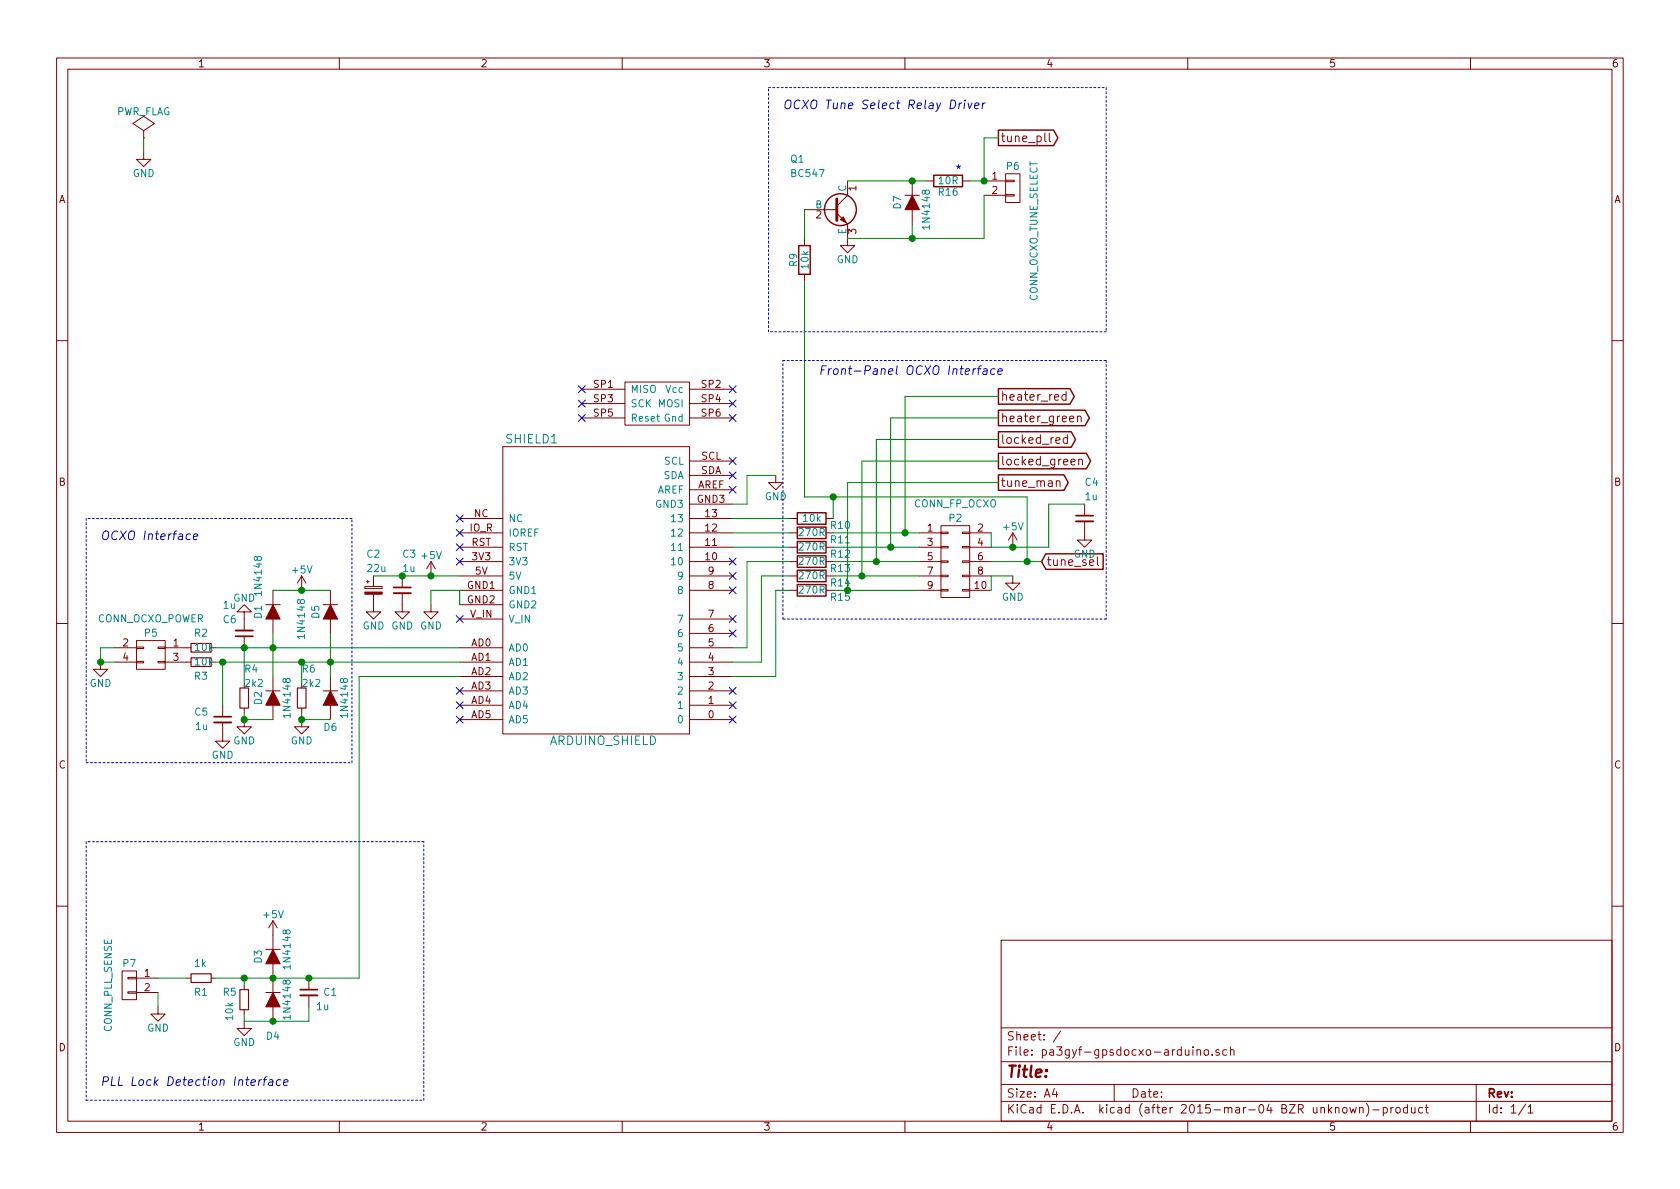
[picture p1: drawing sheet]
<svg xmlns="http://www.w3.org/2000/svg" width="297mm" height="210mm" viewBox="0 0 297 210" stroke-linecap="round" stroke-linejoin="round" font-family="sans-serif">
<g fill="none" stroke="#840000" stroke-width=".18">
<path d="M10 10.3h277v189.9h-277zM12 12.2h273v186.1h-273zM60 10.3v1.9M110 10.3v1.9M160 10.3v1.9M210 10.3v1.9M260 10.3v1.9M25.4 24.4h.1M25.4 23.1l1.9-1.3-1.9-1.2-1.9 1.2 1.9 1.3v1.3M25.4 26.9v1.3h1.3l-1.3 1.3-1.3-1.3h1.3M142.2 37.1h5.8M148 37.7l1.9 1.9v3.8h1.2l-1.2 1.3-1.3-1.3h1.3"/>
<path d="M149.9 32v2.5l-1.9 1.9M160 34.5h2.6M161.3 32v2.5M161.3 37.1v2.5M163.8 32h1.3M170.2 32h1.2M174 32h3.8M174 34.5h3.8M177.8 34.4h1.5v.3h-1.5zM177.8 31.9h1.5v.2h-1.5zM177.8 30.7h2.5v5.1h-2.5zM185.5 23.5v1.4l.3 .2"/>
<path d="M142.2 42.2v1.2M142.2 48.5v1.3M10 60.2h2M88.9 79h33v50.8h-33zM102.9 68.8h7.6M102.9 71.4h7.6M102.9 73.9h7.6M110.5 67.6h11.4v7.6h-11.4zM121.9 68.8h7.6M121.9 71.4h7.6M121.9 73.9h7.6M188.5 69.8a.48 .48 0 0 0-.7 .1v.7a.48 .48 0 0 0 .7 .1"/>
<path d="M188.5 69.3v1.5M188.7 77.5a.48 .48 0 0 0-.6 0v.8a.48 .48 0 0 0 .6 0M188.7 76.9v1.5M190.5 73.7h.1a.36 .36 0 0 1 .6 .1v.8M190.5 73.6v1M285 60.2h2M76.2 99.3l-.8 1.3M76.2 99.3v2.5M76.2 99.3l.8 1.3M81.3 99.3h7.6M81.3 96.8h7.6M81.3 94.2h7.6"/>
<path d="M81.3 91.7h7.6M121.9 99.3h7.6M121.9 96.8h7.6M121.9 94.2h7.6M121.9 91.7h7.6M121.9 84.1h7.6M121.9 81.5h7.6M121.9 89.1h7.6M121.9 86.6h7.6M137.2 84.1v1.2h1.2l-1.2 1.3-1.3-1.3h1.3M139.7 99.3h1.3M139.7 96.8h1.3"/>
<path d="M139.7 94.2h1.3M139.7 91.7h1.3M146 99.3h1.3M146 96.8h1.3M146 94.2h1.3M146 91.7h1.3M162.6 99.3h3.8M162.6 96.8h3.8M162.6 94.2h3.8M166.4 99.2h1.2v.2h-1.2zM166.4 96.6h1.2v.3h-1.2zM166.4 94.1h1.2v.3h-1.2z"/>
<path d="M166.4 93h5v12.7h-5zM170.2 99.2h1.2v.2h-1.2zM170.2 96.6h1.2v.3h-1.2zM170.2 94.1h1.2v.3h-1.2zM171.4 99.3h3.9M171.4 96.8h3.9M171.4 94.2h3.9M179.1 94.2l-.8 1.3M179.1 94.2v2.6M179.1 94.2l.7 1.3M186.8 85.2v-.1a.36 .36 0 0 1 .6 .1v.8M190.7 81.4l.1-.1a.36 .36 0 0 1 .6 .1v.8"/>
<path d="M190.7 81.2v1M191.8 92.2v3.3h1.2l-1.2 1.3-1.3-1.3h1.3M191.8 89.1v2M194 98.5v1.3l.3 .2M10 110.3h2M17.8 117.1v1.3h1.2l-1.2 1.2-1.3-1.2h1.3M20.3 117.1h3.8M20.3 114.5h3.8M24.1 113.3h5.1v5.1h-5.1zM24.1 117h1.3v.2h-1.3zM24.1 114.4h1.3v.3h-1.3zM27.9 117h1.3v.2h-1.3z"/>
<path d="M27.9 114.4h1.3v.3h-1.3zM29.2 117.1h4.6M29.2 114.5h4.6M37.3 117.1h.8M37.3 114.5h.8M43.2 108.2h-1.3l1.3-1.3 1.2 1.3h-1.2v3.3M43.2 112.6v1.9M47 106.9h2.5M48.3 104.4v2.5M48.3 109.5v2.5M48.3 119.6v2.6M53.3 101.8v2.6"/>
<path d="M53.3 101.8l-.7 1.3M53.3 101.8l.8 1.3M57.1 106.9h2.6M58.4 104.4v2.5M58.4 109.5v2.5M58.4 119.6v2.6M64.5 103.7h3.1v.4h-3.1zM64.8 102.9h.5M65 102.6v.5M66 105.1v3.1h1.3l-1.3 1.3-1.2-1.3h1.2M66 101.8v1.9M71.1 104.9v3.3h1.3l-1.3 1.3-1.3-1.3h1.3"/>
<path d="M71.1 101.8v2M76.2 106.9v1.3h1.3l-1.3 1.3-1.3-1.3h1.3M81.3 119.6h7.6M81.3 117.1h7.6M81.3 114.5h7.6M81.3 109.5h7.6M81.3 104.4h7.6M81.3 101.8h7.6M81.3 106.9h7.6M121.9 119.6h7.6M121.9 117.1h7.6M121.9 114.5h7.6"/>
<path d="M121.9 112h7.6M121.9 109.5h7.6M121.9 104.4h7.6M121.9 101.8h7.6M139.7 104.4h1.3M139.7 101.8h1.3M146 104.4h1.3M146 101.8h1.3M162.6 104.4h3.8M162.6 101.8h3.8M166.4 104.3h1.2v.2h-1.2zM166.4 101.7h1.2v.3h-1.2z"/>
<path d="M170.2 104.3h1.2v.2h-1.2zM170.2 101.7h1.2v.3h-1.2zM171.4 104.4h3.9M171.4 101.8h3.9M179.1 101.8v1.3h1.2l-1.2 1.3-1.3-1.3h1.3M285 110.3h2M39.4 127.8v3.3h-1.3l1.3 1.2 1.2-1.2h-1.2M39.4 124.7v1.9M43.2 127.2v1.3h1.2l-1.2 1.3-1.3-1.3h1.3M43.2 125.2v.8M47 122.2h2.5M48.3 124.7v2.5"/>
<path d="M53.3 127.2v1.3h1.3l-1.3 1.3-1.2-1.3h1.2M53.3 125.2v.8M57.1 122.2h2.6M58.4 124.7v2.5M81.3 127.2h7.6M81.3 124.7h7.6M81.3 122.2h7.6M121.9 127.2h7.6M121.9 124.7h7.6M121.9 122.2h7.6M10 160.2h2M21.6 171.7h2.5v5.1h-2.5z"/>
<path d="M22.6 175.4h1.5v.2h-1.5zM22.6 172.8h1.5v.3h-1.5zM24.1 173h3.8M24.1 175.5h3.8M27.9 178v1.3h1.3l-1.3 1.3-1.2-1.3h1.2M33 173h.8M37.3 173h.8M43.2 174.2v.8M43.2 178.6v.7M47 175.5h2.5M47 167.9h2.5M48.3 162.8v5.1"/>
<path d="M48.3 170.4v5.1M48.3 178v2.6M48.3 162.8l-.8 1.3M48.3 162.8l.7 1.3M54.6 173v1.9M54.6 176v2M177 166.3h108v32h-108zM285 160.2h2M43.2 180.6v1.3h1.2l-1.2 1.2-1.3-1.2h1.3M60 198.3v1.9M110 198.3v1.9M160 198.3v1.9"/>
<path d="M177 194.8h108M177 191.8h108M177 187.8h108M177 181.8h108M186.4 192.5l-.3 1h.9M186.8 193v1M187.5 182.3l-1.3 2M197 191.8v3M210 198.3v1.9M210.9 185.1v.2M210.9 185.6v1M211.6 185.7l.2-.1 .4 .1 .1 .9"/>
<path d="M211.6 185.6v1M213 185.7l.2-.1 .4 .1 .1 .6-.1 .2-.4 .1-.2-.1zM214.3 186.5v.1M215.5 185.7a.37 .37 0 0 0-.5 .1v.2l.5 .2 .1 .1-.2 .3-.4-.1M216.9 185.7l-.4-.1-.3 .3 .1 .6 .2 .1 .4-.1M217.6 185.7l.2-.1 .3 .1 .1 .9M217.6 185.1v1.5M237.5 196l.2-.2 .4 .2 .1 .5-.2 .2-.3 .1-.2-.1zM238.7 195.8l.3 1 .2-.7 .3 .7 .3-1M240.4 196l.2-.2 .4 .1v.9M240.4 195.8v1M241.6 195.1a1.71 1.71 0 0 1 0 2.3"/>
<path d="M242.7 196.3h1.2M244.6 195.9l.4-.1 .3 .3-.1 .6h-.6M244.6 195.8v1.5M245.9 195.8v1M246.4 195.8l-.5 .3M246.9 196l.2-.2 .4 .2 .1 .5-.2 .2-.3 .1-.2-.1zM248.8 195.9l-.4-.1-.3 .3 .1 .6 .2 .1 .4-.1M248.8 195.3v1.5M249.6 195.8v.9l.4 .1 .2-.1M250.2 195.8v1M251.5 195.9l-.4-.1-.3 .3 .1 .6 .2 .1 .4-.1M252 195.8h.6"/>
<path d="M252.2 195.3v1.3l.4 .2M260 198.3v1.9M261 191.8v6.5M269.7 195.2l-1.2 2M270.2 195.8l.4-.5v1.5M270.2 196.8h.8"/>
</g>
<g fill="none" stroke="#000084" stroke-width=".18">
<path d="M102.3 68.2l1.2 1.2M102.3 70.8l1.2 1.2M102.3 73.3l1.2 1.2M103.5 68.2l-1.2 1.2M103.5 70.8l-1.2 1.2M103.5 73.3l-1.2 1.2M128.9 68.2l1.2 1.2M128.9 70.8l1.2 1.2M128.9 73.3l1.2 1.2M130.1 68.2l-1.2 1.2M130.1 70.8l-1.2 1.2M130.1 73.3l-1.2 1.2"/>
<path d="M80.7 98.7l1.2 1.2M80.7 96.2l1.2 1.2M80.7 93.6l1.2 1.2M80.7 91.1l1.2 1.2M81.9 98.7l-1.2 1.2M81.9 96.2l-1.2 1.2M81.9 93.6l-1.2 1.2M81.9 91.1l-1.2 1.2M128.9 80.9l1.2 1.2M128.9 83.5l1.2 1.2M128.9 86l1.2 1.2M128.9 98.7l1.2 1.2"/>
<path d="M130.1 80.9l-1.2 1.2M130.1 83.5l-1.2 1.2M130.1 86l-1.2 1.2M130.1 98.7l-1.2 1.2M80.7 108.9l1.2 1.2M81.9 108.9l-1.2 1.2M128.9 111.4l1.2 1.2M128.9 108.9l1.2 1.2M128.9 103.8l1.2 1.2M128.9 101.2l1.2 1.3M130.1 111.4l-1.2 1.2M130.1 108.9l-1.2 1.2"/>
<path d="M130.1 103.8l-1.2 1.2M130.1 101.2l-1.2 1.3M80.7 121.6l1.2 1.2M80.7 124.1l1.2 1.2M80.7 126.6l1.2 1.3M81.9 121.6l-1.2 1.2M81.9 124.1l-1.2 1.2M81.9 126.6l-1.2 1.3M128.9 124.1l1.2 1.2M128.9 126.6l1.2 1.3M128.9 121.6l1.2 1.2M130.1 124.1l-1.2 1.2"/>
<path d="M130.1 126.6l-1.2 1.3M130.1 121.6l-1.2 1.2"/>
</g>
<path d="M33.8 113.8h3.5v1.5h-3.5zM33.8 116.3h3.5v1.6h-3.5zM42.4 121.7h1.5v3.5h-1.5zM52.6 121.7h1.5v3.5h-1.5zM33.8 172.2h3.5v1.5h-3.5zM42.4 175h1.5v3.6h-1.5z" fill="none" stroke="#840000" stroke-width=".2"/>
<g fill="#840000" stroke="#840000" stroke-width=".18">
<path d="M58.4 122.2l1.3 2.5h-2.6z"/>
<path d="M48.3 122.2l1.2 2.5h-2.5z"/>
<path d="M48.3 106.9l1.2 2.6h-2.5z"/>
<path d="M58.4 106.9l1.3 2.6h-2.6z"/>
<path d="M48.3 175.5l1.2 2.5h-2.5z"/>
<path d="M48.3 167.9l1.2 2.5h-2.5z"/>
<path d="M148.6 38.9l.5-.6 .5 1.1z"/>
<path d="M161.3 34.5l1.3 2.6h-2.6z"/>
<path d="M64.5 104.7h3.1v.4h-3.1z"/>
</g>
<g fill="none" stroke="#840000" stroke-width=".25">
<path d="M165.1 31h5.1v2h-5.1zM176.5 23h9.8l.7 1.4-.7 1.3h-9.8zM141.2 43.4h2.1v5.1h-2.1zM176.5 68.7h12.7l.7 1.4-.7 1.4h-12.7zM176.5 72.5h15.3l.8 1.4-.8 1.4h-15.3zM176.5 76.3h12.9l.8 1.4-.8 1.4h-12.9zM141 98.3h5v2h-5zM141 95.8h5v2h-5zM141 93.2h5v2h-5zM141 90.7h5v2h-5zM176.5 80.2h15.6l.7 1.3-.7 1.4h-15.6zM176.5 84h11.6l.8 1.3-.8 1.4h-11.6z"/>
<path d="M184.9 97.9h10.1v2.8h-10.1l-.8-1.4zM141 103.4h5v2h-5zM141 100.8h5v2.1h-5z"/>
<circle cx="148.6" cy="37.1" r="2.82"/>
</g>
<path d="M148 35.2v3.8" fill="none" stroke="#840000" stroke-width=".51"/>
<path d="M190.2 92.2h3.1M41.7 111.5h3M69.6 104.9h3M37.8 127.8h3.1M53.1 176h3" fill="none" stroke="#840000" stroke-width=".33"/>
<path d="M190.2 91.2h3.1M41.7 112.5h3M69.6 103.9h3M37.8 126.7h3.1M53.1 175h3" fill="none" stroke="#840000" stroke-width=".3"/>
<g fill="none" stroke="#0000c2" stroke-width=".18">
<path d="M170.1 18.2l-.3 .1-.2 .2M170.6 18.2l-.2 1M170.6 17.7v.2M171.2 18.2l.2 1 .5-1M172.3 18.7l.8-.1v-.3h-.6l-.2 .7 .2 .2 .4-.1M173.8 18.2l-.2 1M174.2 18.2l-.3 .1-.2 .2M172.5 65.2l-.2 .1-.2 .2M172.8 65.2h.6M173.5 64.7l-.4 .2-.2 1.3M173.9 65.3h.6l-.1 .9M174.5 65.6h-.5a.32 .32 0 0 0-.2 .5h.7"/>
<path d="M175.9 65.3a.5 .5 0 0 0-.7 .2l-.1 .4 .2 .2h.5M176.5 65.7l.7-.1v-.3h-.6l-.2 .7 .2 .2 .5-.1M33.7 94.5a.5 .5 0 0 0-.8 .2v.4l.1 .2h.6M34.2 94.9l.8-.1-.1-.3h-.6l-.1 .7 .2 .2 .4-.1M46.3 190.9l-.3 .1-.2 .2M46.6 190.9h.5M47.2 190.4l-.4 .2-.2 1.3M47.6 191h.6v.9M48.3 191.3l-.6 .1a.32 .32 0 0 0-.2 .5h.7M49.7 191a.5 .5 0 0 0-.8 .2l-.1 .5 .2 .2h.6M50.2 191.4l.7-.1v-.3h-.6l-.2 .7 .2 .2h.5"/>
</g>
<g fill="none" stroke="#008400" stroke-width=".18">
<path d="M25.4 24.4v2.5M142.2 37.1v5.1M149.9 32h13.9M161.3 39.6v2.6M174 34.5v7.7h-24.1M176.5 24.4h-2.5v7.6h-2.6M142.2 49.8v38.1h39.4v11.4M176.5 70.1h-16.5v24.1M176.5 73.9h-19v22.9M176.5 77.7h-21.6v21.6M129.5 94.2h10.2M129.5 96.8h10.2"/>
<path d="M129.5 91.7h10.2M137.2 84.1h-5.1v5h-2.6M139.7 99.3h-7.6v15.2h-2.6M147.3 99.3h15.3M147.3 94.2h15.3M147.3 96.8h15.3M147.3 87.9v3.8M175.3 99.3h8.8M176.5 81.5h-24.1v20.3M176.5 85.3h-26.6v19.1M191.8 89.1h-6.4v7.7h-10.1v-2.6M20.3 114.5h-2.5v2.6h2.5"/>
<path d="M38.1 114.5h43.2M38.1 117.1h43.2M39.4 117.1v7.6M43.2 114.5v6.4M48.3 112v7.6M48.3 104.4h10.1M53.3 117.1v3.8M58.4 112v7.6M66 101.8h15.3M76.2 106.9v-2.5h5.1v2.5M81.3 119.6h-17.8v53.4h-25.4M139.7 101.8h-5.1v15.3h-5.1"/>
<path d="M139.7 104.4h-2.5v15.2h-7.7M147.3 101.8h15.3M147.3 104.4h15.3M179.1 101.8h-3.8v2.6M43.2 126v1.2h5.1M53.3 126v2.5M53.3 127.2h5.1M27.9 173h5.1M27.9 175.5v2.5M43.2 173v1.2M54.6 178v2.6h-11.4v-1.3"/>
</g>
<g fill="#008400" stroke="#008400" stroke-width=".25">
<circle cx="43.2" cy="114.5" r=".51"/>
<circle cx="53.3" cy="117.1" r=".51"/>
<circle cx="53.3" cy="127.2" r=".51"/>
<circle cx="48.3" cy="114.5" r=".51"/>
<circle cx="58.4" cy="117.1" r=".51"/>
<circle cx="53.3" cy="104.4" r=".51"/>
<circle cx="17.8" cy="117.1" r=".51"/>
<circle cx="43.2" cy="127.2" r=".51"/>
<circle cx="48.3" cy="173" r=".51"/>
<circle cx="43.2" cy="173" r=".51"/>
<circle cx="161.3" cy="32" r=".51"/>
<circle cx="76.2" cy="101.8" r=".51"/>
<circle cx="71.1" cy="101.8" r=".51"/>
<circle cx="48.3" cy="180.6" r=".51"/>
<circle cx="54.6" cy="173" r=".51"/>
<circle cx="161.3" cy="42.2" r=".51"/>
<circle cx="174" cy="32" r=".51"/>
<circle cx="181.6" cy="99.3" r=".51"/>
<circle cx="160" cy="94.2" r=".51"/>
<circle cx="157.5" cy="96.8" r=".51"/>
<circle cx="154.9" cy="99.3" r=".51"/>
<circle cx="152.4" cy="101.8" r=".51"/>
<circle cx="149.9" cy="104.4" r=".51"/>
<circle cx="147.3" cy="87.9" r=".51"/>
<circle cx="39.4" cy="117.1" r=".51"/>
<circle cx="179.1" cy="96.8" r=".51"/>
</g>
<g fill="none" stroke="#0000c2" stroke-width=".18" stroke-dasharray=".3 .4">
<path d="M135.9 15.5h59.7M195.6 15.5v43.2M135.9 58.7v-43.2M195.6 58.7h-59.7M138.4 63.7h57.2M195.6 63.7v45.8M15.2 91.7v43.2M62.2 91.7h-47M138.4 109.5v-45.8M195.6 109.5h-57.2M15.2 134.9h47M62.2 134.9v-43.2"/>
<path d="M15.2 148.8v45.8M74.9 148.8h-59.7M15.2 194.6h59.7M74.9 194.6v-45.8"/>
</g>
<text font-size="2.8" fill="#840000" x="178" y="190.5">Title:</text>
<g font-size="2.1" fill="#0000c2">
<text x="138.4" y="19.3">OCXO Tune Select Relay Driver</text>
<text x="168.9" y="30.7">*</text>
<text x="144.8" y="66.3">Front-Panel OCXO Interface</text>
<text x="17.8" y="95.5">OCXO Interface</text>
<text x="17.8" y="192">PLL Lock Detection Interface</text>
</g>
<g font-size="2.1" fill="#840000">
<text x="176.9" y="25.1">tune_pll</text>
<text x="176.9" y="70.9">heater_red</text>
<text x="176.9" y="74.7">heater_green</text>
<text x="176.9" y="78.5">locked_red</text>
<text x="176.9" y="82.3">locked_green</text>
<text x="176.9" y="86.1">tune_man</text>
<text x="185.1" y="100.1">tune_sel</text>
<text x="178" y="184">Sheet: /</text>
<text x="178" y="186.7">File: pa3gyf-gpsdocxo-arduino.sch</text>
<text x="178" y="196.9">KiCad E.D.A. kicad (after 2015-mar-04 BZR unknown)-product</text>
<text x="178" y="194.1">Size: A4</text>
<text x="200" y="194.1">Date:</text>
<text x="263" y="194.1">Rev:</text>
<text x="263" y="196.9">Id: 1/1</text>
</g>
<g font-size="2.1" fill="#008484">
<text x="89.5" y="78.4">SHIELD1</text>
<text x="97.3" y="131.7">ARDUINO_SHIELD</text>
</g>
<g font-size="1.8" fill="#840000">
<text x="35" y="11.9">1</text>
<text x="85" y="11.9">2</text>
<text x="135" y="11.9">3</text>
<text x="185" y="11.9">4</text>
<text x="235" y="11.9">5</text>
<text x="285" y="11.9">6</text>
<text x="10.4" y="35.9">A</text>
<text x="151.4" y="33.8" transform="rotate(-90 151.4 33.8)">1</text>
<text x="175.4" y="31.7">1</text>
<text x="175.4" y="34.3">2</text>
<text x="285.4" y="35.9">A</text>
<text x="144.3" y="38.6">2</text>
<text x="151.4" y="41.4" transform="rotate(-90 151.4 41.4)">3</text>
<text x="105" y="68.6">SP1</text>
<text x="105" y="71.1">SP3</text>
<text x="124.1" y="68.6">SP2</text>
<text x="124.1" y="71.1">SP4</text>
<text x="105" y="73.7">SP5</text>
<text x="124.1" y="73.7">SP6</text>
<text x="123.9" y="83.8">SDA</text>
<text x="124" y="81.3">SCL</text>
<text x="10.4" y="85.9">B</text>
<text x="123.3" y="88.9">GND3</text>
<text x="123.3" y="86.4">AREF</text>
<text x="285.4" y="85.9">B</text>
<text x="83" y="94">IO_R</text>
<text x="83.8" y="91.4">NC</text>
<text x="124.8" y="94">12</text>
<text x="124.8" y="91.4">13</text>
<text x="164" y="94">1</text>
<text x="172.9" y="94">2</text>
<text x="83.3" y="96.5">RST</text>
<text x="83.5" y="99.1">3V3</text>
<text x="84" y="101.6">5V</text>
<text x="124.8" y="99.1">10</text>
<text x="124.8" y="96.5">11</text>
<text x="125.2" y="101.6">9</text>
<text x="164" y="96.5">3</text>
<text x="164" y="99.1">5</text>
<text x="164" y="101.6">7</text>
<text x="172.9" y="96.5">4</text>
<text x="172.9" y="99.1">6</text>
<text x="172.9" y="101.6">8</text>
<text x="82.7" y="104.1">GND1</text>
<text x="82.7" y="106.7">GND2</text>
<text x="125.2" y="104.1">8</text>
<text x="164" y="104.1">9</text>
<text x="172.4" y="104.1">10</text>
<text x="83.1" y="109.2">V_IN</text>
<text x="125.2" y="111.8">6</text>
<text x="125.2" y="109.2">7</text>
<text x="21.7" y="114.3">2</text>
<text x="21.7" y="116.8">4</text>
<text x="30.6" y="114.3">1</text>
<text x="30.6" y="116.8">3</text>
<text x="83.3" y="114.3">AD0</text>
<text x="83.3" y="116.8">AD1</text>
<text x="83.3" y="119.4">AD2</text>
<text x="125.2" y="119.4">3</text>
<text x="125.2" y="116.8">4</text>
<text x="125.2" y="114.3">5</text>
<text x="83.3" y="121.9">AD3</text>
<text x="83.3" y="124.5">AD4</text>
<text x="125.2" y="124.5">1</text>
<text x="125.2" y="121.9">2</text>
<text x="83.3" y="127">AD5</text>
<text x="125.2" y="127">0</text>
<text x="10.4" y="135.9">C</text>
<text x="285.4" y="135.9">C</text>
<text x="25.6" y="172.7">1</text>
<text x="25.6" y="175.3">2</text>
<text x="10.4" y="185.9">D</text>
<text x="285.4" y="185.9">D</text>
<text x="35" y="199.9">1</text>
<text x="85" y="199.9">2</text>
<text x="135" y="199.9">3</text>
<text x="185" y="199.9">4</text>
<text x="235" y="199.9">5</text>
<text x="285" y="199.9">6</text>
</g>
<g font-size="1.8" fill="#008484">
<text x="20.4" y="20.4">PWR_FLAG</text>
<text x="139.8" y="28.7">Q1</text>
<text x="23.4" y="31.3">GND</text>
<text x="140.1" y="31.3">BC547</text>
<text x="149.6" y="33.9" transform="rotate(-90 149.6 33.9)">C</text>
<text x="166" y="34.6">R16</text>
<text x="166" y="32.6">10R</text>
<text x="178" y="30">P6</text>
<text x="144.1" y="36.8">B</text>
<text x="149.6" y="41.5" transform="rotate(-90 149.6 41.5)">E</text>
<text x="159.3" y="36.9" transform="rotate(-90 159.3 36.9)">D7</text>
<text x="164.4" y="40.2" transform="rotate(-90 164.4 40.2)">1N4148</text>
<text x="140.9" y="47.1" transform="rotate(-90 140.9 47.1)">R9</text>
<text x="143" y="47.4" transform="rotate(-90 143 47.4)">10k</text>
<text x="147.9" y="46.5">GND</text>
<text x="183.4" y="53.4" transform="rotate(-90 183.4 53.4)">CONN_OCXO_TUNE_SELECT</text>
<text x="111.5" y="69.5">MISO</text>
<text x="117.8" y="69.5">Vcc</text>
<text x="111.5" y="72">SCK</text>
<text x="111.5" y="74.5">Reset</text>
<text x="116.4" y="72">MOSI</text>
<text x="117.4" y="74.5">Gnd</text>
<text x="117.4" y="82.2">SCL</text>
<text x="116" y="89.8">GND3</text>
<text x="116.1" y="87.2">AREF</text>
<text x="117.2" y="84.7">SDA</text>
<text x="135.2" y="88.4">GND</text>
<text x="161.6" y="89.7">CONN_FP_OCXO</text>
<text x="191.9" y="85.9">C4</text>
<text x="191.9" y="88.4">1u</text>
<text x="89.9" y="92.3">NC</text>
<text x="89.9" y="94.9">IOREF</text>
<text x="118.9" y="94.9">12</text>
<text x="118.9" y="92.3">13</text>
<text x="141.4" y="94.8">270R</text>
<text x="142" y="92.2">10k</text>
<text x="147" y="93.5">R10</text>
<text x="167.8" y="92.2">P2</text>
<text x="177.5" y="93.8">+5V</text>
<text x="51.7" y="101.4">+5V</text>
<text x="64.9" y="98.6">C2</text>
<text x="65" y="101.1">22u</text>
<text x="71.2" y="98.6">C3 +5V</text>
<text x="71.3" y="101.1">1u</text>
<text x="89.9" y="99.9">3V3</text>
<text x="89.9" y="97.4">RST</text>
<text x="118.9" y="99.9">10</text>
<text x="118.9" y="97.4">11</text>
<text x="141.4" y="99.9">270R</text>
<text x="141.4" y="97.3">270R</text>
<text x="147" y="101.1">R13</text>
<text x="147" y="98.6">R12</text>
<text x="147" y="96.1">R11</text>
<text x="189.8" y="98.6">GND</text>
<text x="39.5" y="107.6">1u</text>
<text x="41.2" y="106.4">GND</text>
<text x="46.3" y="104.9" transform="rotate(-90 46.3 104.9)">1N4148</text>
<text x="89.9" y="102.5">5V</text>
<text x="89.9" y="105">GND1</text>
<text x="89.9" y="107.6">GND2</text>
<text x="119.9" y="105">8</text>
<text x="119.9" y="102.5">9</text>
<text x="141.4" y="104.9">270R</text>
<text x="141.4" y="102.4">270R</text>
<text x="147" y="106.2">R15</text>
<text x="147" y="103.7">R14</text>
<text x="177.1" y="106.2">GND</text>
<text x="17.1" y="110">CONN_OCXO_POWER</text>
<text x="25.6" y="112.6">P5</text>
<text x="34.4" y="112.6">R2</text>
<text x="39.5" y="110.2">C6</text>
<text x="46.3" y="109.3" transform="rotate(-90 46.3 109.3)">D1</text>
<text x="53.9" y="112.6" transform="rotate(-90 53.9 112.6)">1N4148</text>
<text x="56.4" y="109.3" transform="rotate(-90 56.4 109.3)">D5</text>
<text x="64.1" y="111.3">GND GND GND</text>
<text x="89.9" y="110.1">V_IN</text>
<text x="119.9" y="112.6">6</text>
<text x="119.9" y="110.1">7</text>
<text x="34.5" y="115.1">10k</text>
<text x="34.5" y="117.6">10k</text>
<text x="43.3" y="118.9">R4</text>
<text x="53.5" y="118.9">R6</text>
<text x="89.9" y="115.2">AD0</text>
<text x="89.9" y="117.7">AD1</text>
<text x="119.9" y="117.7">4</text>
<text x="119.9" y="115.2">5</text>
<text x="15.8" y="121.5">GND</text>
<text x="34.4" y="120.2">R3</text>
<text x="43.4" y="121.5">2k2</text>
<text x="46.3" y="124.6" transform="rotate(-90 46.3 124.6)">D2</text>
<text x="53.6" y="121.5">2k2</text>
<text x="89.9" y="120.3">AD2</text>
<text x="89.9" y="122.8">AD3</text>
<text x="89.9" y="125.3">AD4</text>
<text x="119.9" y="125.3">1</text>
<text x="119.9" y="122.8">2</text>
<text x="119.9" y="120.3">3</text>
<text x="34.5" y="126.5">C5</text>
<text x="34.6" y="129.1">1u</text>
<text x="41.2" y="131.6">GND</text>
<text x="51.4" y="126.5" transform="rotate(-90 51.4 126.5)">1N4148</text>
<text x="51.4" y="131.6">GND</text>
<text x="57.3" y="129.2">D6</text>
<text x="61.5" y="126.5" transform="rotate(-90 61.5 126.5)">1N4148</text>
<text x="89.9" y="127.9">AD5</text>
<text x="119.9" y="127.9">0</text>
<text x="37.4" y="134.2">GND</text>
<text x="46.7" y="162.4">+5V</text>
<text x="21.8" y="171">P7</text>
<text x="34.4" y="171">1k</text>
<text x="46.3" y="170.3" transform="rotate(-90 46.3 170.3)">D3</text>
<text x="51.4" y="171" transform="rotate(-90 51.4 171)">1N4148</text>
<text x="34.4" y="176.1">R1</text>
<text x="39.5" y="176.1">R5</text>
<text x="51.4" y="179.9" transform="rotate(-90 51.4 179.9)">1N4148</text>
<text x="56" y="178.6">1u</text>
<text x="57.3" y="176.1">C1</text>
<text x="19.8" y="182.5" transform="rotate(-90 19.8 182.5)">CONN_PLL_SENSE</text>
<text x="26" y="182.4">GND</text>
<text x="41.2" y="180.3" transform="rotate(-90 41.2 180.3)">10k</text>
<text x="41.2" y="185">GND</text>
<text x="47.1" y="183.8">D4</text>
</g>
</svg>
